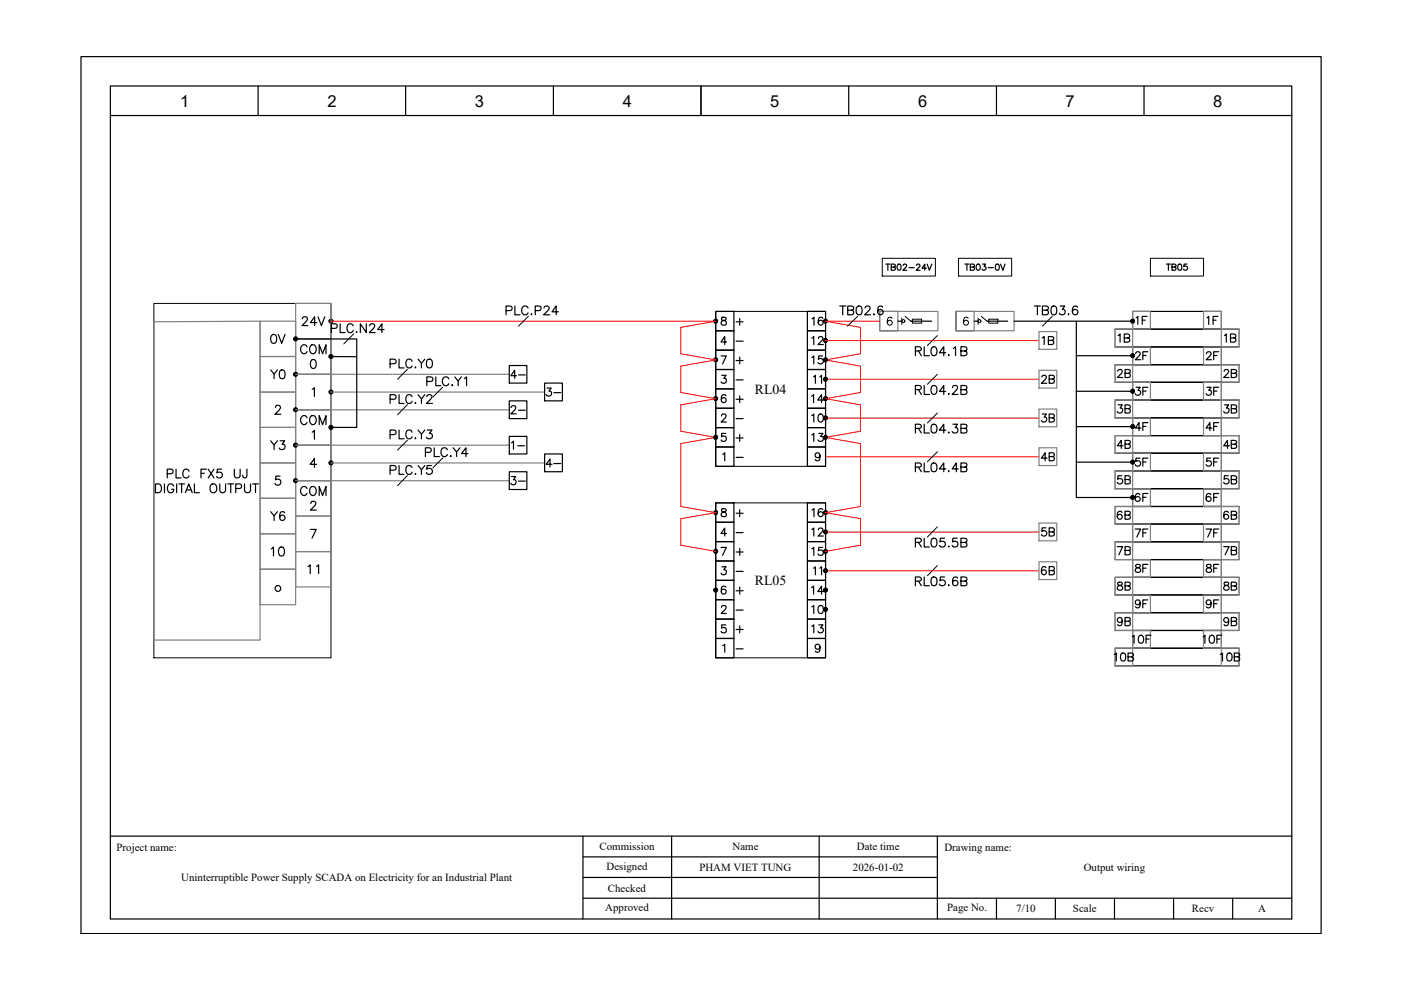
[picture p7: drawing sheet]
<svg xmlns="http://www.w3.org/2000/svg" width="297mm" height="210mm" viewBox="0 0 297 210" stroke-linecap="round" stroke-linejoin="round" font-family="sans-serif">
<!-- layer: Frame_text -->
<path d="M17.2 12h262.9v185.9h-262.9z" fill="none" stroke="#000" stroke-width=".25"/>
<!-- layer: 0 -->
<g fill="none" stroke="#000" stroke-width=".25">
<path d="M23.4 18.2h250.5v176.6h-250.5zM54.7 18.2v6.3M86 18.2v6.3M117.3 18.2v6.3M148.6 18.2v6.3M179.9 18.2v6.3M211.3 18.2v6.3M242.6 18.2v6.3M23.4 24.5h250.5M187.8 56h.9M188.2 56v1.3M189 56.6l.7-.1 .2-.3-.4-.2h-.5v1.3l.8-.1 .1-.3-.4-.3"/>
<path d="M190.4 56.1a.37 .37 0 0 1 .6 .1v.3a.55 .55 0 0 1-.4 .8l-.4-.5zM191.5 56.3l.2-.3h.3l.2 .4-.8 .9h.9M192.7 56.8h1.1M194.3 56.3l.2-.3h.3l.3 .4-.8 .9h.8M196.4 56.9h-.9l.6-.9v1.3M196.6 56l.4 1.3 .6-1.3M204.6 56h.8M205 56v1.3M205.7 56.6h.6l.3-.4-.3-.2h-.6v1.3l.8-.1 .1-.3-.3-.3M207.2 56.1a.37 .37 0 0 1 .6 .1v.9a.38 .38 0 0 1-.4 .2 .38 .38 0 0 1-.4-.2v-.6zM208.3 56h.7l-.4 .5a.43 .43 0 0 1 .3 .7 .43 .43 0 0 1-.7-.1M209.5 56.8h1.1"/>
<path d="M211.2 56.1a.4 .4 0 0 1 .6 .1l.1 .3a.55 .55 0 0 1-.5 .8l-.2-.1-.2-.4zM212.1 56l.5 1.3 .5-1.3M65.1 73.6a.69 .69 0 0 0-.8-.5 .69 .69 0 0 0-.6 .7 .84 .84 0 0 0 .2 .9 .84 .84 0 0 0 .9 .2l.3-.4M66 73.2a.91 .91 0 0 1 1 .4 .91 .91 0 0 1-.1 1.1l-.4 .3a1.01 1.01 0 0 1-.9-.7 1.01 1.01 0 0 1 .4-1.1zM66.1 76.3a.59 .59 0 0 1 .9 .3 .97 .97 0 0 1-.6 1.5 1.25 1.25 0 0 1-.3-1.8zM67.7 75v-1.9l.7 1.9 .7-1.9v1.9M70.1 75.2l-.3 .4M70.3 75.3l-.5 .4M70.4 75.3l-.5 .5M70.5 75.3l-.6 .6M70.6 75.5l-.6 .4M70.6 75.6l-.5 .4"/>
<path d="M70.6 75.7l-.3 .3M82.7 77.1l1.1-.1 .2-.2-.1-.5-.4-.2h-.8v1.9M84.6 76.1v1.9h1.1M87.4 76.6a.67 .67 0 0 0-.8-.5 .67 .67 0 0 0-.6 .8 .75 .75 0 0 0 .3 1 .75 .75 0 0 0 1.1-.3M88.6 76.1l.8 .9v1M90.1 76.1l-.7 .9M90.7 76.2a.67 .67 0 0 1 .9 .3 1.21 1.21 0 0 1-.5 1.5l-.4-.1a1.51 1.51 0 0 1 0-1.7zM107.3 65.9h.8l.4-.2v-.6l-.4-.2h-.8v1.8M109.2 64.9v1.8h1.1M112 65.3a.77 .77 0 0 0-1.1-.3 .77 .77 0 0 0-.3 1 .7 .7 0 0 0 .6 .7 .7 .7 0 0 0 .8-.4M112.6 66.7h.2zM113.5 65.9l1-.1 .2-.3-.1-.4-.3-.2h-.8v1.8"/>
<path d="M115.3 65.3l.1-.2 .3-.2h.4l.3 .3-.3 .7-.8 .8h1.2M118.4 66.1h-1.4l.9-1.2v1.8M151.7 75.9l-.3 .4M151.7 67.7l-.3 .4M151.8 66h3.8v4.1h-3.8zM151.8 74.2h3.8v4.1h-3.8zM151.8 70.1h3.8v4.1h-3.8zM151.8 78.3h3.8v4.2h-3.8zM151.9 75.9l-.5 .5M151.9 67.7l-.5 .5M152 76l-.5 .5M152 67.8l-.5 .5"/>
<path d="M152 76.1l-.5 .5M152 67.8l-.5 .6M152.1 76.1l-.5 .6M152.1 67.9l-.5 .5M152.1 76.3l-.4 .4M152.1 76.4l-.2 .3M152.1 68.1l-.4 .4M152.1 68.2l-.2 .2M152.9 75.5h1.1l-.8 1.7M153 67.3v.4l.2 .2a.62 .62 0 0 1 .7 .2 .62 .62 0 0 1 0 .8h-.6l-.4-.2a.82 .82 0 0 1 1-.9l.1-.3a.67 .67 0 0 0-1-.2zM153 79.6h1l-.6 .6a.57 .57 0 0 1 .5 .9 .57 .57 0 0 1-1-.1M154 72.5h-1.1l.8-1.1v1.7"/>
<path d="M178 64.9h1.3M178.7 64.9v1.8M179.7 65.8h.8l.4-.2a.41 .41 0 0 0-.1-.6l-1.1-.1v1.8h.8l.4-.1 .1-.5-.5-.3M181.8 65a.63 .63 0 0 1 .9 .2 1.64 1.64 0 0 1-.2 1.5 .67 .67 0 0 1-.9-.3 1.5 1.5 0 0 1 .2-1.4zM183.4 65.3l.4-.4 .6 .2a.61 .61 0 0 1-.2 .8l-.9 .8h1.3M185.2 66.7h.2zM187.1 65.1a.54 .54 0 0 0-.5-.2 .54 .54 0 0 0-.4 .3 1.1 1.1 0 0 0 .4 1.5 .58 .58 0 0 0 .6-.5 .58 .58 0 0 0-.5-.6 .58 .58 0 0 0-.6 .5M190.4 68.1h.8M193.2 68.1h4.3M206.5 68.1h.9M209.4 68.1h4.2M219.3 64.9h1.3"/>
<path d="M219.9 64.9v1.8M221 65.8l1.1-.1 .2-.3-.1-.3-.4-.2h-.8v1.8h.8l.4-.1 .1-.5-.5-.3M223.1 65a.61 .61 0 0 1 .9 .2 1.26 1.26 0 0 1-.5 1.5h-.2a1.23 1.23 0 0 1-.2-1.7zM224.8 64.9h.9l-.5 .7a.48 .48 0 0 1 .6 .6 .65 .65 0 0 1-.5 .6 .65 .65 0 0 1-.7-.4M226.5 66.7h.1zM228.5 65.1a.55 .55 0 0 0-.6-.2 .55 .55 0 0 0-.4 .3 1.05 1.05 0 0 0 .4 1.5 .59 .59 0 0 0 .6-.5 .59 .59 0 0 0-.5-.6 .59 .59 0 0 0-.6 .5M236.4 73.6h26.3M236.4 69.8h26.3M236.4 77.3h26.3M240.1 66h18.8M37.3 99.5v1.8h1.1M40.1 99.9a.67 .67 0 0 0-.8-.4 .67 .67 0 0 0-.5 .7v.5a.68 .68 0 0 0 .5 .6 .68 .68 0 0 0 .8-.4"/>
<path d="M43.8 99.5h-1.2v1.8M44.1 99.5l1.3 1.8M45.4 99.5l-1.3 1.8M47 99.5h-.9l-.1 .8a.66 .66 0 0 1 1 0 .66 .66 0 0 1-.1 .9 .66 .66 0 0 1-1-.2M49.7 99.5v1.3a.62 .62 0 0 0 .6 .5 .62 .62 0 0 0 .6-.5v-1.3M52.4 99.5l-.1 1.7-.3 .1-.4-.1-.1-.5M58.4 86.4l.3-.5a.59 .59 0 0 1 .8 .4l-.3 .6-.9 .9h1.2M62.6 86.5l-.3 .4M62.8 86.5l-.5 .5M62.9 86.6l-.6 .5M63 86.6l-.6 .6M63 86.7l-.5 .5"/>
<path d="M63 87l-.2 .2M63.1 86.9l-.5 .4M65.1 88.6a.69 .69 0 0 0-.8-.5 .69 .69 0 0 0-.6 .7 .84 .84 0 0 0 .2 .9 .84 .84 0 0 0 .9 .2l.3-.3M66 88.2a.91 .91 0 0 1 1 .4 .91 .91 0 0 1-.1 1.1l-.4 .3a1.01 1.01 0 0 1-.9-.7 1.01 1.01 0 0 1 .4-1.1zM66.2 91.6l.5-.3v1.8M66.2 82.5l.5-.3v1.9M67.1 98.5h-1.3l.9-1.3v1.9M67.7 90v-1.9l.7 1.9 .7-1.9v1.9M70.1 82.7l-.3 .4M70.1 90.2l-.3 .4M70.1 97.8l-.3 .3M70.3 82.7l-.5 .5"/>
<path d="M70.3 90.3l-.5 .4M70.3 97.8l-.5 .4M70.4 82.8l-.5 .5M70.4 90.3l-.5 .5M70.4 97.8l-.5 .6M70.5 82.9l-.6 .5M70.5 90.4l-.6 .5M70.5 97.9l-.6 .6M70.6 83l-.6 .5M70.6 83.1l-.5 .4M70.6 83.3l-.3 .2M70.6 90.5l-.6 .5"/>
<path d="M70.6 90.6l-.5 .4M70.6 90.7l-.3 .3M70.6 98l-.6 .5M70.6 98.1l-.5 .4M70.6 98.3l-.3 .2M82.7 99.7l1.1-.1 .2-.3-.1-.4-.4-.2h-.8v1.9M84.6 98.7v1.9h1.1M87.4 99.1a.64 .64 0 0 0-1-.3 1 1 0 0 0-.3 1.1 1 1 0 0 0 .8 .7l.5-.5M88.6 98.7l.8 .9v1M91.5 98.7h-.9l-.1 .8a.67 .67 0 0 1 1 0 .67 .67 0 0 1-.1 1 .67 .67 0 0 1-1-.3M151.7 84.1l-.3 .4M151.7 92.4l-.3 .3"/>
<path d="M151.8 82.5h3.8v4.1h-3.8zM151.8 90.7h3.8v4.1h-3.8zM151.8 86.6h3.8v4.1h-3.8zM151.8 94.8h3.8v4.1h-3.8zM151.9 84.1l-.5 .5M151.9 92.4l-.5 .4M152 84.2l-.5 .5M152 92.4l-.5 .5M152 84.3l-.5 .5M152 92.5l-.5 .5M152.1 84.4l-.5 .5M152.1 92.6l-.5 .5"/>
<path d="M152.1 84.5l-.4 .4M152.1 84.7l-.2 .2M152.1 92.7l-.4 .4M152.1 92.9l-.2 .2M153 88.2v-.2l.3-.2h.3l.4 .3-.3 .6-.8 .8h1.1M153.2 96.3l.5-.3v1.7M153.9 91.9h-.9v.7a.59 .59 0 0 1 .9 0 .59 .59 0 0 1-.1 .9 .59 .59 0 0 1-.9-.2M153.9 83.9a.52 .52 0 0 0-.8-.1l-.1 .2-.1 .8a.52 .52 0 0 0 .8 .4 .52 .52 0 0 0 .1-.8 .52 .52 0 0 0-.8 .2l-.1 .2M171.2 94.8h3.8v4.1h-3.8zM173.8 96.5a.51 .51 0 0 1-.7 .4 .51 .51 0 0 1-.1-.8 .51 .51 0 0 1 .8 .2v.2a.78 .78 0 0 1-.4 1.2l-.4-.1-.1-.2M194.1 82.6l1-.1 .3-.4-.5-.4h-.8v1.9M194.1 90.8l1-.1 .3-.4-.5-.4h-.8v1.9"/>
<path d="M194.7 82.6l.7 1M194.7 90.8l.7 1M195.9 81.7v1.9h1.1M195.9 89.9v1.9h1.1M197.6 81.8a.64 .64 0 0 1 1 .3 .96 .96 0 0 1-.7 1.5 1.25 1.25 0 0 1-.3-1.8zM197.6 90a.64 .64 0 0 1 1 .3 1.17 1.17 0 0 1-.5 1.5l-.5-.1a1.51 1.51 0 0 1 0-1.7zM200.5 83h-1.3l.9-1.3v1.9M200.5 91.2h-1.3l.9-1.3v1.9M201.1 83.5h.1v.1zM201.1 91.7h.1zM202 82.2l.3-.5 .6 .2a.6 .6 0 0 1-.1 .8l-.9 .9h1.2M202 89.9h1l-.5 .8a.62 .62 0 0 1 .4 1 .62 .62 0 0 1-1-.2"/>
<path d="M203.7 82.6l1.1-.1 .2-.2-.1-.4-.4-.2h-.8v1.9h.8l.4-.2v-.6l-.4-.2M203.7 90.8l1.1-.1 .2-.2-.1-.4-.4-.2h-.8v1.9h.8l.4-.2v-.6l-.4-.2M236.4 81.1h26.3M236.4 88.6h26.3M236.4 84.8h26.3M236.4 96.1h26.3M236.4 92.4h26.3M236.4 99.9h26.3M33 102.6h.6a.99 .99 0 0 1 .7 .9 .99 .99 0 0 1-.7 1h-.6zM34.9 102.6v1.9M35.5 100.4h1l.2-.3-.1-.5-.3-.1h-.8v1.8M36.8 103.1a.67 .67 0 0 0-.8-.5 .67 .67 0 0 0-.5 .7 .75 .75 0 0 0 .3 1.1 .75 .75 0 0 0 1-.4v-.3h-.4"/>
<path d="M37.5 102.6v1.9M37.9 102.6h1.2M38.5 102.6v1.9M39.3 104.5l.7-1.9 .8 1.9M39.6 103.9h.9M41.2 102.6v1.9h1.1M42.6 100.4h.7M44.7 102.9a.78 .78 0 0 1 1-.1 .78 .78 0 0 1 .3 .9 .77 .77 0 0 1-1 .7 .77 .77 0 0 1-.5-1.1zM46.6 102.6v1.4a.62 .62 0 0 0 .6 .5 .62 .62 0 0 0 .6-.5v-1.4M48.3 102.6h1.2M48.9 102.6v1.9M50 103.6l1-.1 .2-.3-.1-.4-.3-.2h-.8v1.9"/>
<path d="M51.8 102.6v1.4a.65 .65 0 0 0 .7 .5 .65 .65 0 0 0 .6-.5v-1.4M53.5 102.6h1.3M54.2 102.6v1.9M59.4 101h-.9l-.1 .8a.67 .67 0 0 1 1 0 .67 .67 0 0 1-.2 1 .67 .67 0 0 1-.9-.3M62.6 101.5l-.3 .4M62.8 101.5l-.5 .5M62.9 101.6l-.6 .5M63 101.7l-.6 .5M63 101.8l-.5 .5M63 102l-.2 .3M63.1 101.9l-.5 .4M65.1 103.6a.69 .69 0 0 0-.8-.5 .69 .69 0 0 0-.6 .8 .84 .84 0 0 0 .2 .9 .84 .84 0 0 0 .9 .1l.3-.3"/>
<path d="M65.8 112.3h1.2l-.8 1.8M65.8 103.4l.2-.2a.86 .86 0 0 1 1 .3 .86 .86 0 0 1 0 1.1 .64 .64 0 0 1-1 .3l-.4-.6zM65.9 106.8l.3-.5 .7 .2a.6 .6 0 0 1-.2 .8l-.9 .8h1.2M67.7 105.1v-1.9l.7 1.9 .7-1.9v1.9M88 100.5h.2zM151.7 116.5l-.3 .4M151.7 108.3l-.3 .4M151.8 106.6h3.8v4.1h-3.8zM151.8 114.8h3.8v4.1h-3.8zM151.8 110.7h3.8v4.1h-3.8zM151.8 118.9h3.8v4.1h-3.8zM151.9 116.5l-.5 .5"/>
<path d="M151.9 108.3l-.5 .5M152 116.6l-.5 .5M152 108.4l-.5 .5M152 116.7l-.5 .5M152 108.4l-.5 .6M152.1 116.7l-.5 .5M152.1 108.5l-.5 .5M152.1 116.9l-.4 .4M152.1 117l-.2 .2M152.1 108.7l-.4 .4M152.1 108.8l-.2 .2M152.9 116.1h1.1l-.8 1.7"/>
<path d="M153 107.9v.5l.2 .1a.62 .62 0 0 1 .7 .2 .62 .62 0 0 1 0 .8h-.9l-.1-.5a.89 .89 0 0 1 1-.6l.1-.3a.73 .73 0 0 0-1-.2zM154 113.1h-1.1l.8-1.1v1.7M236.4 103.6h26.3M236.4 111.1h26.3M236.4 107.4h26.3M236.4 118.6h26.3M236.4 114.9h26.3M151.7 124.7l-.3 .4M151.8 123h3.8v4.2h-3.8zM151.8 131.3h3.8v4.1h-3.8zM151.8 127.2h3.8v4.1h-3.8zM151.8 135.4h3.8v4.1h-3.8z"/>
<path d="M151.9 124.7l-.5 .5M152 124.8l-.5 .5M152 124.9l-.5 .5M152.1 125l-.5 .5M152.1 125l-.4 .5M152.1 125.2l-.2 .3M153 128.8l.3-.4h.3l.4 .3-.3 .6-.8 .8h1.1M153 120.2h1l-.6 .6a.57 .57 0 0 1 .6 .5 .57 .57 0 0 1-.5 .6 .57 .57 0 0 1-.6-.4M153.2 136.9l.5-.3v1.7M153.9 132.5h-.9v.7a.58 .58 0 0 1 .9 0 .58 .58 0 0 1-.2 .9 .58 .58 0 0 1-.8-.3M153.9 124.5l-.1-.1a.6 .6 0 0 0-.8 .2 1.07 1.07 0 0 0 .4 1.4 .53 .53 0 0 0 .6-.5 .53 .53 0 0 0-.5-.6 .53 .53 0 0 0-.6 .5M156.1 125.3h1.5"/>
<path d="M156.8 124.5v1.5M171.2 135.4h3.8v4.1h-3.8zM173.8 137.1a.52 .52 0 0 1-.7 .4 .52 .52 0 0 1-.1-.8 .52 .52 0 0 1 .8 .1v.3a.78 .78 0 0 1-.6 1.2l-.3-.3M194.1 123.2l1-.1a.4 .4 0 0 0 .3-.3 .4 .4 0 0 0-.3-.4l-1-.1v1.9M194.7 123.2l.7 1M195.9 122.3v1.9h1.1M197.6 122.4a.67 .67 0 0 1 1 .3 1.21 1.21 0 0 1-.5 1.5l-.5-.1a1.51 1.51 0 0 1 0-1.7zM200.3 122.3h-.9l-.1 .8a.67 .67 0 0 1 1 .1 .67 .67 0 0 1-.2 1 .67 .67 0 0 1-.9-.3M201.1 124.1h.1zM203 122.6a.54 .54 0 0 0-.5-.3 .54 .54 0 0 0-.5 .4 1.1 1.1 0 0 0 .5 1.5 .58 .58 0 0 0 .6-.5 .58 .58 0 0 0-.5-.7 .58 .58 0 0 0-.6 .6M203.7 123.2l1.1-.1 .2-.2-.1-.4-.4-.2h-.8v1.9h.8l.4-.2 .1-.4-.5-.4M236.4 126.1h26.3"/>
<path d="M236.4 122.4h26.3M236.4 133.7h26.3M236.4 129.9h26.3M236.4 137.4h26.3M236.4 141.2h26.3M23.4 177.3h250.5M123.6 177.3v17.5M142.4 177.3v17.5M173.7 177.3v17.5M198.7 177.3v17.5M123.6 190.4h150.3M123.6 186h75.1"/>
<path d="M123.6 181.7h75.1M211.3 190.4v4.4M223.8 190.4v4.4M236.3 190.4v4.4M248.8 190.4v4.4M261.4 190.4v4.4"/>
<circle cx="70.2" cy="75.6" r=".4"/>
<circle cx="151.7" cy="68.1" r=".4"/>
<circle cx="151.7" cy="76.3" r=".4"/>
<circle cx="62.7" cy="86.9" r=".4"/>
<circle cx="70.2" cy="90.6" r=".4"/>
<circle cx="70.2" cy="83.1" r=".4"/>
<circle cx="70.2" cy="98.1" r=".4"/>
<circle cx="151.7" cy="84.5" r=".4"/>
<circle cx="151.7" cy="92.7" r=".4"/>
<circle cx="62.7" cy="101.9" r=".4"/>
<circle cx="151.7" cy="116.9" r=".4"/>
<circle cx="151.7" cy="108.7" r=".4"/>
<circle cx="58.9" cy="124.7" r=".62"/>
<circle cx="151.7" cy="125.1" r=".4"/>
</g>
<!-- layer: LINE -->
<g fill="none" stroke="#000" stroke-width=".21">
<path d="M187.1 54.8h11.2v3.7h-11.2zM203.2 54.8h11.3v3.7h-11.3zM243.9 54.8h11.3v3.7h-11.3zM32.6 64.3h37.6v75.2h-37.6zM191.2 67.4v1.4M207.4 67.4v1.4"/>
<circle cx="191.5" cy="68.1" r=".32"/>
<circle cx="207.7" cy="68.1" r=".32"/>
</g>
<!-- layer: 0_TB_FEED THRU -->
<g fill="none" stroke="#808080" stroke-width=".25">
<path d="M32.6 68.2l22.5-.1v67.6h-22.5zM55.1 75.6h7.6v7.5h-7.6zM62.7 79.4h7.5v7.5h-7.5zM62.7 71.9h7.5v7.5h-7.5zM62.7 64.3h7.5v7.6h-7.5zM62.7 79.4h45.3M186.5 66h3.9v4.1h-3.9v-4.1h12.4v4.1h-12.4zM202.7 66h3.8v4.1h-3.8v-4.1h12.3v4.1h-12.3zM55.1 83.1h7.6v7.5h-7.6zM55.1 98.2h7.6v7.4h-7.6zM62.7 94.4h7.5v7.5h-7.5zM62.7 86.9h7.5v7.5h-7.5z"/>
<path d="M62.7 86.9h45.3M62.7 94.4h45.3M70.2 83.1h45.3M70.2 98.2h45.3M55.1 105.6h7.6v7.6h-7.6zM62.7 117h7.5v7.4h-7.5zM62.7 109.4h7.5v7.6h-7.5zM62.7 101.9h7.5v7.5h-7.5zM62.7 101.9h45.3M55.1 120.7h7.6v7.5h-7.6z"/>
</g>
<!-- layer: WIRING -->
<g fill="none" stroke="#000" stroke-width=".21">
<path d="M86.4 78.3l-2.1 2.1M112 67l-2.1 2.2M151.8 66h23.2v32.9h-23.2zM181.8 67l-2.1 2.2M191.9 67.1l1.2 1h.3M193.4 67.7h2v.8h-2zM198.7 79.4l-2.1 2.1M208.1 67.1l1.2 1h.3M209.6 67.7h2v.8h-2zM223.1 67l-2.1 2.2M198.7 87.6l-2.1 2.1M86.4 100.8l-2.1 2.2"/>
<path d="M151.8 106.6h23.2v32.9h-23.2zM198.7 119.9l-2.1 2.2"/>
</g>
<!-- layer: RED WIRE -->
<path d="M70.2 68.1h81.6l-7.5 1.3v5.6l7.5 1.3-7.5 1.3v5.6l7.5 1.3-7.5 1.3v5.6l7.5 1.3-7.5 1.4v13.3l7.5 1.3-7.5 1.3v5.6l7.5 1.3M175 72.2h45.3M186.5 68.1h-11.5l7.4 1.3v5.6l-7.4 1.3 7.4 1.3v5.6l-7.4 1.3 7.4 1.3v5.6l-7.4 1.3 7.4 1.4v13.3l-7.4 1.3 7.4 1.3v5.6l-7.4 1.3M175 80.4h45.3M175 88.6h45.3M175 96.8h45.3M175 112.8h45.3M175 121h45.3" fill="none" stroke="#f00" stroke-width=".21"/>
<!-- layer: BLACK WIRE -->
<path d="M62.7 71.9h12.9v3.7h-5.4M75.6 75.6v15h-5.4M215 68.1h25.1M228.2 68.1v14.9M228.2 75.4h11.9M228.2 83v22.5h11.9M228.2 83h11.9M228.2 90.5h11.9M228.2 98h11.9" fill="none" stroke="#000" stroke-width=".25"/>
<!-- layer: TEXT -->
<path d="M189.1 67.5a.47 .47 0 0 0-.7-.2 .94 .94 0 0 0 .3 1.6 .53 .53 0 0 0 .5-.5 .53 .53 0 0 0-.6-.5 .53 .53 0 0 0-.5 .5M205.3 67.5a.47 .47 0 0 0-.8-.2 .94 .94 0 0 0 .4 1.6 .53 .53 0 0 0 .4-.5 .53 .53 0 0 0-.5-.5 .53 .53 0 0 0-.5 .5" fill="none" stroke="#000" stroke-width=".21"/>
<g font-size="5.3">
<text x="56.4" y="74.1">0V</text>
<text x="56.4" y="96.7">Y3</text>
<text x="56.8" y="119.2">10</text>
</g>
<g font-size="4.9">
<text x="63.1" y="70.2">24V</text>
<text x="69.5" y="71.6">PLC.N24</text>
<text x="171.1" y="70.2">16</text>
<text x="171.1" y="74.4">12</text>
<text x="193.3" y="76.6">RL04.1B</text>
<text x="220.1" y="74.4">1B</text>
<text x="236" y="73.7">1B</text>
<text x="239.9" y="77.6">2F</text>
<text x="254.7" y="77.6">2F</text>
<text x="258.6" y="73.7">1B</text>
<text x="56.4" y="81.5">Y0</text>
<text x="89.6" y="82.9">PLC.Y1</text>
<text x="107.6" y="81.5">4-</text>
<text x="171.1" y="78.3">15</text>
<text x="171.4" y="82.6">11</text>
<text x="219.8" y="82.6">2B</text>
<text x="81.8" y="86.8">PLC.Y2</text>
<text x="107.6" y="88.9">2-</text>
<text x="115" y="85.4">3-</text>
<text x="236" y="88.9">3B</text>
<text x="239.9" y="85">3F</text>
<text x="254.7" y="85">3F</text>
<text x="258.6" y="88.9">3B</text>
<text x="81.8" y="94.2">PLC.Y3</text>
<text x="171.1" y="94.9">13</text>
<text x="171.1" y="90.7">10</text>
<text x="219.8" y="90.7">3B</text>
<text x="239.9" y="92.4">4F</text>
<text x="254.7" y="92.4">4F</text>
<text x="89.3" y="98.1">PLC.Y4</text>
<text x="115" y="100.2">4-</text>
<text x="193.3" y="101.2">RL04.4B</text>
<text x="236" y="96.3">4B</text>
<text x="239.9" y="100.2">5F</text>
<text x="254.7" y="100.2">5F</text>
<text x="258.6" y="96.3">4B</text>
<text x="107.6" y="104.1">3-</text>
<text x="236" y="103.7">5B</text>
<text x="239.9" y="107.6">6F</text>
<text x="254.7" y="107.6">6F</text>
<text x="258.6" y="103.7">5B</text>
<text x="56.4" y="111.5">Y6</text>
<text x="171.1" y="110.8">16</text>
<text x="236" y="111.5">6B</text>
<text x="258.6" y="111.5">6B</text>
<text x="171.1" y="118.9">15</text>
<text x="171.1" y="115">12</text>
<text x="193.3" y="117.1">RL05.5B</text>
<text x="219.8" y="115">5B</text>
<text x="236" y="118.9">7B</text>
<text x="239.9" y="115">7F</text>
<text x="254.7" y="115">7F</text>
<text x="258.6" y="118.9">7B</text>
<text x="64.6" y="122.8">11</text>
<text x="171.4" y="123.1">11</text>
<text x="219.8" y="123.1">6B</text>
<text x="171.1" y="127.4">14</text>
<text x="171.1" y="131.2">10</text>
<text x="236" y="126.3">8B</text>
<text x="239.9" y="130.2">9F</text>
<text x="254.7" y="130.2">9F</text>
<text x="258.6" y="126.3">8B</text>
<text x="171.1" y="135.5">13</text>
<text x="236" y="134.1">9B</text>
<text x="239.2" y="137.6">10F</text>
<text x="254.4" y="137.6">10F</text>
<text x="258.6" y="134.1">9B</text>
<text x="235.3" y="141.5">10B</text>
<text x="257.9" y="141.5">10B</text>
</g>
<g font-size="4.4">
<text x="246.2" y="58.6">TB05</text>
<text x="155.2" y="70.2">+</text>
<text x="239.9" y="69.8">1F</text>
<text x="255.1" y="69.8">1F</text>
<text x="155.2" y="78.3">+</text>
<text x="236" y="81.1">2B</text>
<text x="258.6" y="81.1">2B</text>
<text x="155.2" y="86.4">+</text>
<text x="171.1" y="86.4">14</text>
<text x="155.2" y="94.9">+</text>
<text x="107.6" y="96.3">1-</text>
<text x="219.8" y="98.8">4B</text>
<text x="155.2" y="110.8">+</text>
<text x="155.2" y="118.9">+</text>
<text x="239.9" y="122.4">8F</text>
<text x="254.7" y="122.4">8F</text>
<text x="155.2" y="135.5">+</text>
</g>
<g font-size="3.5">
<text x="38.2" y="22.6">1</text>
<text x="69.5" y="22.6">2</text>
<text x="100.7" y="22.6">3</text>
<text x="132.1" y="22.6">4</text>
<text x="163.3" y="22.6">5</text>
<text x="194.6" y="22.6">6</text>
<text x="225.9" y="22.6">7</text>
<text x="257.2" y="22.6">8</text>
</g>
<g font-size="2.9">
<text x="160" y="83.5">RL04</text>
<text x="160" y="124.1">RL05</text>
</g>
<g font-size="2.6">
<text x="155.2" y="73.7">-</text>
<text x="155.2" y="81.8">-</text>
<text x="155.2" y="90">-</text>
<text x="155.2" y="98.1">-</text>
<text x="155.2" y="114.3">-</text>
<text x="155.2" y="122.4">-</text>
<text x="155.2" y="130.5">-</text>
<text x="155.2" y="138.6">-</text>
</g>
<g font-size="2.3">
<text x="24.7" y="180.5">Project name:</text>
<text x="127.1" y="180.3">Commission</text>
<text x="128.6" y="184.4">Designed</text>
<text x="148.3" y="184.6">PHAM VIET TUNG</text>
<text x="155.3" y="180.2">Name</text>
<text x="180.8" y="184.6">2026-01-02</text>
<text x="181.7" y="180.2">Date time</text>
<text x="200.2" y="180.5">Drawing name:</text>
<text x="229.8" y="184.6">Output wiring</text>
<text x="38.4" y="186.8">Uninterruptible Power Supply SCADA on Electricity for an Industrial Plant</text>
<text x="128.9" y="189">Checked</text>
<text x="128.3" y="193.2">Approved</text>
<text x="200.8" y="193.2">Page No.</text>
<text x="215.5" y="193.4">7/10</text>
<text x="227.5" y="193.4">Scale</text>
<text x="252.7" y="193.4">Recv</text>
<text x="266.8" y="193.4">A</text>
</g>
</svg>
